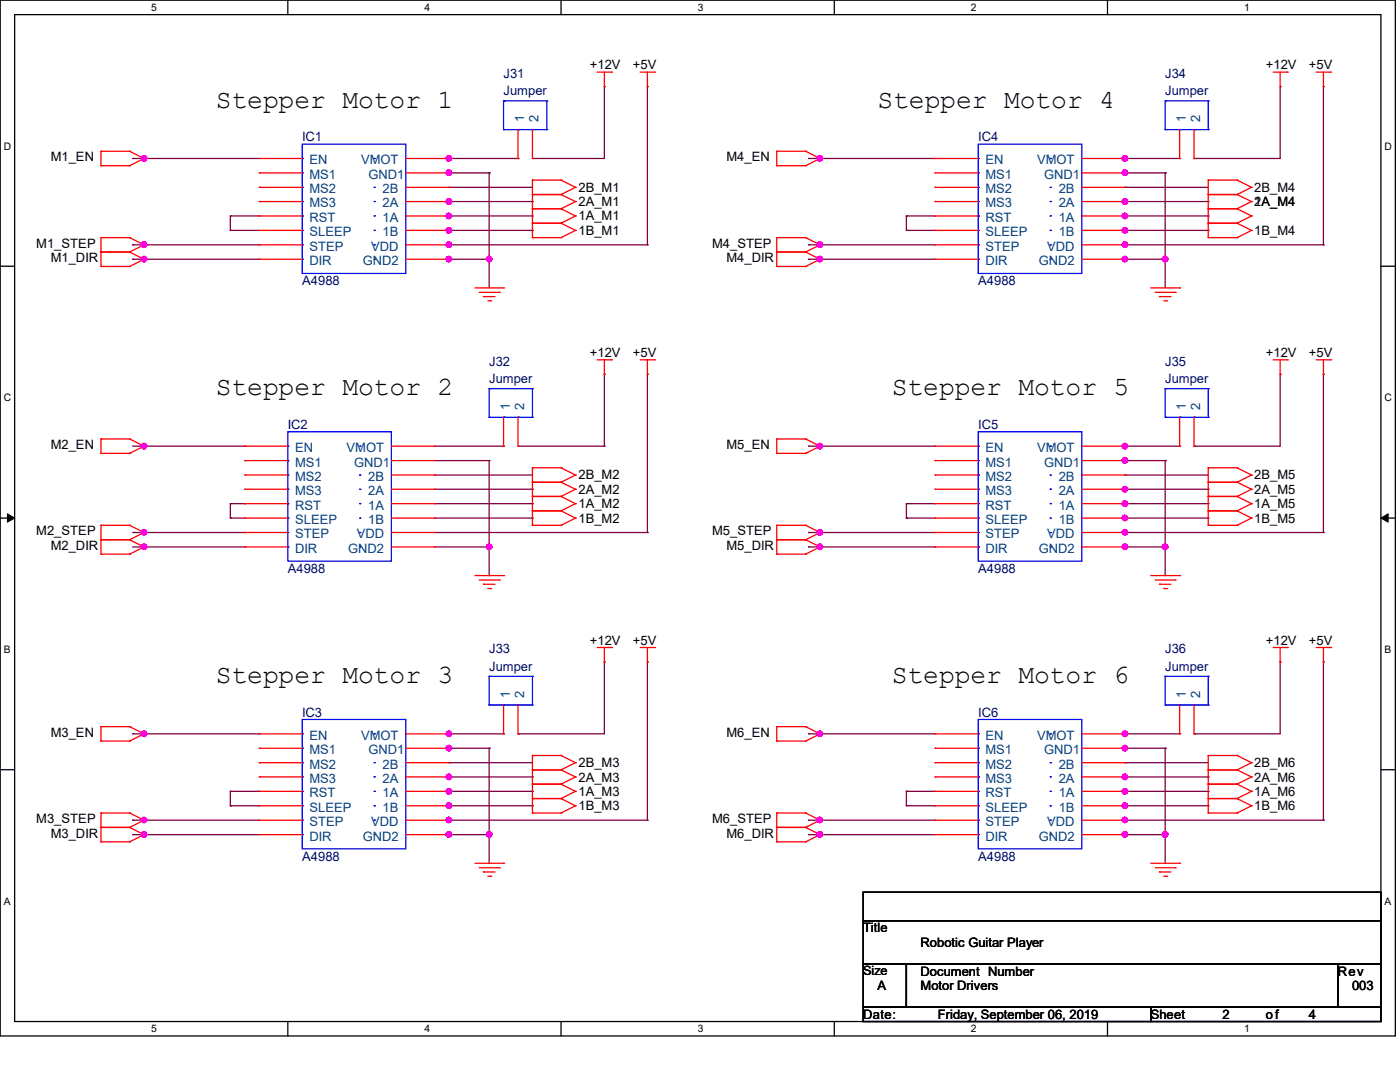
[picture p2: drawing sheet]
<svg xmlns="http://www.w3.org/2000/svg" width="279mm" height="216mm" viewBox="0 0 279 216" stroke-linecap="round" stroke-linejoin="round" font-family="sans-serif">
<path d="M0 0h278.5v206.7h-278.5zM2.9 2.9h272.7v200.9h-272.7z" fill="none" stroke="#000" stroke-width=".25"/>
<g fill="#fff">
<path d="M30.2 .3h1.1v2.3h-1.1z"/>
<path d="M30.2 204.1h1.1v2.3h-1.1z"/>
</g>
<path d="M57.4 0v2.9M57.4 203.8v2.9" fill="none" stroke="#000" stroke-width=".25"/>
<g fill="#fff">
<path d="M84.7 .3h1.1v2.3h-1.1z"/>
<path d="M84.7 204.1h1.1v2.3h-1.1z"/>
</g>
<path d="M112 0v2.9M112 203.8v2.9" fill="none" stroke="#000" stroke-width=".25"/>
<g fill="#fff">
<path d="M139.2 .3h1.1v2.3h-1.1z"/>
<path d="M139.2 204.1h1.1v2.3h-1.1z"/>
</g>
<path d="M166.5 0v2.9M166.5 203.8v2.9" fill="none" stroke="#000" stroke-width=".25"/>
<g fill="#fff">
<path d="M193.8 .3h1.1v2.3h-1.1z"/>
<path d="M193.8 204.1h1.1v2.3h-1.1z"/>
</g>
<path d="M221 0v2.9M221 203.8v2.9" fill="none" stroke="#000" stroke-width=".25"/>
<g fill="#fff">
<path d="M248.3 .3h1.1v2.3h-1.1z"/>
<path d="M248.3 204.1h1.1v2.3h-1.1z"/>
<path d="M.8 28h1.4v2.3h-1.4z"/>
<path d="M276.3 28h1.4v2.3h-1.4z"/>
<path d="M.8 78.2h1.4v2.3h-1.4z"/>
<path d="M276.3 78.2h1.4v2.3h-1.4z"/>
</g>
<path d="M0 53.1h2.9M275.6 53.1h2.9" fill="none" stroke="#000" stroke-width=".25"/>
<g fill="#fff">
<path d="M.8 128.5h1.3v2.2h-1.3z"/>
<path d="M276.3 128.5h1.3v2.2h-1.3z"/>
</g>
<path d="M0 103.4h2.9M275.6 103.4h2.9" fill="none" stroke="#000" stroke-width=".25"/>
<path d="M1.5 102.5l1.4 .9-1.4 .8zM275.6 103.4l1.4-.9v1.7z" fill="#000" stroke="#000" stroke-width=".2"/>
<g fill="#fff">
<path d="M.8 178.7h1.3v2.2h-1.3z"/>
<path d="M276.3 178.7h1.3v2.2h-1.3z"/>
</g>
<path d="M0 153.6h2.9M275.6 153.6h2.9M172.3 178h103.3v5.7h-103.3zM172.3 183.7h103.3v8.7h-103.3zM172.3 192.4h8.6v8.6h-8.6zM180.9 192.4h86.1v8.6h-86.1zM267 192.4h8.6v8.6h-8.6zM172.3 201h57.4v2.8h-57.4zM229.7 201h45.9v2.8h-45.9z" fill="none" stroke="#000" stroke-width=".25"/>
<g fill="none" stroke="#800040" stroke-width=".25">
<path d="M120.6 17.3h.1M120.6 17.3v14.3h-14.3M129.2 17.3h.1M129.2 17.3v31.6M255.5 17.3h.1M255.5 17.3v14.3h-17.2M264.1 17.3h.1M264.1 17.3v31.6M26.5 31.6h.1M26.5 31.6h25.2M28.7 31.6h.1M89 31.6h14.4"/>
<path d="M89 34.5h8.6M89.6 31.6h.1M89.6 34.5h.1M89.6 37.4h.1M89.6 37.4h16.7M97.6 34.5h.1M97.6 34.5v22.9M103.4 31.6h.1M106.3 31.6h.1M161.4 31.6h.1M161.4 31.6h25.2M163.7 31.6h.1"/>
<path d="M223.9 31.6h11.5M223.9 34.5h8.6M224.5 31.6h.1M224.5 34.5h.1M224.5 37.4h.1M224.5 37.4h16.6M232.5 34.5h.1M232.5 34.5v22.9M235.4 31.6h.1M238.3 31.6h.1M26.5 51.7h.1M26.5 48.9h.1"/>
<path d="M26.5 51.7h25.2M26.5 48.9h25.2M28.7 51.7h.1M28.7 48.9h.1M46 46h.1M46 43.1h.1M46 43.1h5.7M46 46h5.7M46 43.1v2.9M89 51.7h8.6M89 43.1h17.3M89 46h17.3"/>
<path d="M89 48.9h40.2M89 40.2h17.3M89.6 51.7h.1M89.6 43.1h.1M89.6 46h.1M89.6 48.9h.1M89.6 40.2h.1M97.6 51.7h.1M106.3 46h.1M106.3 40.2h.1M106.3 43.1h.1M129.2 48.9h.1"/>
<path d="M161.4 48.9h.1M161.4 51.7h.1M161.4 51.7h25.2M161.4 48.9h25.2M163.7 48.9h.1M163.7 51.7h.1M180.9 43.1h.1M180.9 46h.1M180.9 43.1h5.7M180.9 46h5.7M180.9 43.1v2.9M223.9 51.7h8.6"/>
<path d="M223.9 43.1h17.2M223.9 46h17.2M223.9 48.9h40.2M223.9 40.2h17.2M224.5 40.2h.1M224.5 43.1h.1M224.5 46h.1M224.5 48.9h.1M224.5 51.7h.1M232.5 51.7h.1M241.1 40.2h.1M241.1 46h.1"/>
<path d="M241.1 43.1h.1M264.1 48.9h.1M120.6 74.7h.1M120.6 74.7v14.3M129.2 74.7h.1M129.2 74.7v31.6M255.5 74.7h.1M255.5 74.7v14.3h-17.2M264.1 74.7h.1M264.1 74.7v31.6M26.5 89h22.4M28.7 89h.1"/>
<path d="M48.9 89h.1M86.7 94.8h.1M86.7 89h13.8M86.7 91.9h10.9M86.7 94.8h19.6M86.7 97.6h19.6M97.6 91.9h.1M97.6 91.9v23M100.5 89h.1M103.4 89h17.2M106.3 97.6h.1M120.6 89h.1"/>
<path d="M161.4 89h.1M161.4 89h25.2M163.7 89h.1M223.9 89h11.5M223.9 91.9h8.6M223.9 97.6h17.2M224.5 89h.1M224.5 91.9h.1M224.5 94.8h.1M224.5 97.6h.1M224.5 94.8h16.6M232.5 91.9h.1"/>
<path d="M232.5 91.9v23M235.4 89h.1M238.3 89h.1M241.1 97.6h.1M26.5 106.3h22.4M26.5 109.1h22.4M28.7 106.3h.1M28.7 109.1h.1M46 100.5h.1M46 103.4h.1M46 100.5v2.9M46 100.5h2.9"/>
<path d="M46 103.4h2.9M48.9 100.5h.1M48.9 106.3h.1M48.9 109.1h.1M86.7 100.5h19.6M86.7 103.4h19.6M86.7 106.3h42.5M86.7 109.1h10.9M97.6 109.1h.1M97.6 114.9h.1M106.3 100.5h.1M106.3 103.4h.1"/>
<path d="M129.2 106.3h.1M161.4 106.3h.1M161.4 109.1h.1M161.4 106.3h25.2M161.4 109.1h25.2M163.7 106.3h.1M163.7 109.1h.1M180.9 103.4h.1M180.9 100.5h.1M180.9 100.5h5.7M180.9 103.4h5.7M180.9 100.5v2.9"/>
<path d="M223.9 100.5h17.2M223.9 103.4h17.2M223.9 106.3h40.2M223.9 109.1h8.6M224.5 100.5h.1M224.5 103.4h.1M224.5 106.3h.1M224.5 109.1h.1M232.5 109.1h.1M241.1 100.5h.1M241.1 103.4h.1M264.1 106.3h.1"/>
<path d="M120.6 132.1h.1M120.6 132.1v14.3h-17.2M129.2 132.1h.1M129.2 132.1v31.6M255.5 132.1h.1M255.5 132.1v14.3h-17.2M264.1 132.1h.1M264.1 132.1v31.6M26.5 146.4h.1M26.5 146.4h25.2M28.7 146.4h.1M46 157.9h.1"/>
<path d="M46 157.9v2.9M46 157.9h5.7M89 146.4h11.5M89 149.3h8.6M89 155h17.3M89 157.9h17.3M89.6 146.4h.1M89.6 149.3h.1M89.6 152.2h.1M89.6 155h.1M89.6 157.9h.1M89.6 152.2h16.7"/>
<path d="M97.6 149.3h.1M97.6 149.3v23M100.5 146.4h.1M103.4 146.4h.1M106.3 157.9h.1M106.3 155h.1M161.4 146.4h.1M161.4 146.4h25.2M163.7 146.4h.1M180.9 157.9h.1M180.9 157.9h5.7M180.9 157.9v2.9"/>
<path d="M223.9 146.4h11.5M223.9 149.3h8.6M223.9 155h17.2M223.9 157.9h17.2M224.5 146.4h.1M224.5 149.3h.1M224.5 152.2h.1M224.5 155h.1M224.5 157.9h.1M224.5 152.2h16.6M232.5 149.3h.1M232.5 149.3v23"/>
<path d="M235.4 146.4h.1M238.3 146.4h.1M241.1 157.9h.1M241.1 155h.1M26.5 163.7h.1M26.5 166.5h.1M26.5 163.7h25.2M26.5 166.5h25.2M28.7 163.7h.1M28.7 166.5h.1M46 160.8h.1M46 160.8h5.7"/>
<path d="M89 160.8h17.3M89 163.7h40.2M89 166.5h8.6M89.6 160.8h.1M89.6 163.7h.1M89.6 166.5h.1M97.6 166.5h.1M106.3 160.8h.1M129.2 163.7h.1M161.4 163.7h.1M161.4 166.5h.1M161.4 163.7h25.2"/>
<path d="M161.4 166.5h25.2M163.7 163.7h.1M163.7 166.5h.1M180.9 160.8h.1M180.9 160.8h5.7M223.9 160.8h17.2M223.9 163.7h40.2M223.9 166.5h8.6M224.5 160.8h.1M224.5 163.7h.1M224.5 166.5h.1M232.5 166.5h.1"/>
<path d="M241.1 160.8h.1M264.1 163.7h.1"/>
</g>
<g fill="#f0f" stroke="#f0f" stroke-width=".25">
<circle cx="89.6" cy="34.5" r=".55"/>
<circle cx="97.6" cy="51.7" r=".55"/>
<circle cx="89.6" cy="43.1" r=".55"/>
<circle cx="89.6" cy="46" r=".55"/>
<circle cx="89.6" cy="40.2" r=".55"/>
<circle cx="28.7" cy="51.7" r=".55"/>
<circle cx="28.7" cy="48.8" r=".55"/>
<circle cx="28.7" cy="31.6" r=".55"/>
<circle cx="28.7" cy="146.4" r=".55"/>
<circle cx="89.6" cy="146.4" r=".55"/>
<circle cx="89.6" cy="149.3" r=".55"/>
<circle cx="97.6" cy="166.5" r=".55"/>
<circle cx="89.6" cy="155" r=".55"/>
<circle cx="89.6" cy="160.8" r=".55"/>
<circle cx="28.7" cy="163.6" r=".55"/>
<circle cx="28.7" cy="166.5" r=".55"/>
<circle cx="28.7" cy="89" r=".55"/>
<circle cx="97.6" cy="109.1" r=".55"/>
<circle cx="28.7" cy="106.2" r=".55"/>
<circle cx="28.7" cy="109.1" r=".55"/>
<circle cx="163.6" cy="31.6" r=".55"/>
<circle cx="163.6" cy="48.8" r=".55"/>
<circle cx="163.6" cy="51.7" r=".55"/>
<circle cx="232.5" cy="51.7" r=".56"/>
<circle cx="163.6" cy="89" r=".55"/>
<circle cx="224.5" cy="91.9" r=".55"/>
<circle cx="232.5" cy="109.1" r=".56"/>
<circle cx="224.5" cy="97.6" r=".55"/>
<circle cx="163.6" cy="106.2" r=".55"/>
<circle cx="163.6" cy="109.1" r=".55"/>
<circle cx="224.5" cy="109.1" r=".55"/>
<circle cx="163.6" cy="146.4" r=".55"/>
<circle cx="224.5" cy="146.4" r=".55"/>
<circle cx="224.5" cy="149.3" r=".55"/>
<circle cx="232.5" cy="166.5" r=".56"/>
<circle cx="224.5" cy="155" r=".55"/>
<circle cx="224.5" cy="160.8" r=".55"/>
<circle cx="163.6" cy="163.6" r=".55"/>
<circle cx="163.6" cy="166.5" r=".55"/>
<circle cx="224.5" cy="166.5" r=".55"/>
<circle cx="89.6" cy="51.7" r=".55"/>
<circle cx="89.6" cy="48.8" r=".55"/>
<circle cx="89.6" cy="31.6" r=".55"/>
<circle cx="89.6" cy="166.5" r=".55"/>
<circle cx="89.6" cy="163.6" r=".55"/>
<circle cx="89.6" cy="157.9" r=".55"/>
<circle cx="224.5" cy="40.2" r=".55"/>
<circle cx="224.5" cy="51.7" r=".55"/>
<circle cx="224.5" cy="48.8" r=".55"/>
<circle cx="224.5" cy="46" r=".55"/>
<circle cx="224.5" cy="43.1" r=".55"/>
<circle cx="224.5" cy="34.5" r=".55"/>
<circle cx="224.5" cy="31.6" r=".55"/>
<circle cx="224.5" cy="100.5" r=".55"/>
<circle cx="224.5" cy="89" r=".55"/>
<circle cx="224.5" cy="106.2" r=".55"/>
<circle cx="224.5" cy="103.4" r=".55"/>
<circle cx="224.5" cy="163.6" r=".55"/>
<circle cx="224.5" cy="157.9" r=".55"/>
</g>
<g fill="none" stroke="#f00" stroke-width=".25">
<path d="M119.2 14.4h2.8M120.6 17.3h.1M120.6 14.4v2.9M122 14.4h.1M127.8 14.4h2.8M129.2 17.3h.1M129.2 14.4v2.9M130.6 14.4h.1M254.1 14.4h2.8M255.5 17.3h.1M255.5 14.4v2.9M256.9 14.4h.1"/>
<path d="M262.7 14.4h2.9M264.1 17.3h.1M264.1 14.4v2.9M265.6 14.4h.1M20.2 33.1h.1M20.2 30.2h.1M20.2 30.2v2.9M20.2 33.1h5.7M20.2 30.2h5.7M25.9 33.1h.1M25.9 30.2h.1M25.9 30.2l2.8 1.4"/>
<path d="M28.7 31.6h.1M28.7 31.6l-2.8 1.5M51.7 31.6h.1M51.7 34.5h.1M51.7 37.4h.1M51.7 31.6h8.6M51.7 34.5h8.6M51.7 37.4h8.6M81 31.6h8.6M81 34.5h8.6M81 37.4h8.6M89.6 37.4h.1"/>
<path d="M89.6 34.5h.1M89.6 31.6h.1M103.4 31.6h.1M103.4 25.9v5.7M106.3 38.8h.1M106.3 35.9h.1M106.3 31.6h.1M106.3 25.9v5.7M106.3 35.9v11.5M106.3 38.8h5.7M106.3 35.9h5.7M112 38.8h.1"/>
<path d="M112 35.9h.1M112 38.8l2.9 1.4M112 35.9l2.9 1.5M114.9 37.4h.1M114.9 37.4l-2.9 1.4M155 33.1h.1M155 30.2h.1M155 33.1h5.8M155 30.2h5.8M155 30.2v2.9M160.8 33.1h.1M160.8 30.2h.1"/>
<path d="M160.8 30.2l2.9 1.4M163.7 31.6h.1M163.7 31.6l-2.9 1.5M186.6 31.6h.1M186.6 34.5h.1M186.6 37.4h.1M186.6 31.6h8.6M186.6 34.5h8.6M186.6 37.4h8.6M215.9 31.6h8.6M215.9 34.5h8.6M215.9 37.4h8.6"/>
<path d="M224.5 37.4h.1M224.5 34.5h.1M224.5 31.6h.1M235.4 31.6h.1M235.4 25.9v5.7M238.3 31.6h.1M238.3 25.9v5.7M241.1 38.8h.1M241.1 35.9h.1M241.1 38.8h5.8M241.1 35.9h5.8M241.1 35.9v11.5"/>
<path d="M246.9 35.9h.1M246.9 38.8h.1M246.9 35.9l2.9 1.5M246.9 38.8l2.9 1.4M249.8 37.4h.1M249.8 37.4l-2.9 1.4M20.2 53.2h.1M20.2 50.3h.1M20.2 47.4h.1M20.2 47.4h5.7M20.2 53.2h5.7M20.2 47.4v5.8"/>
<path d="M20.2 50.3h5.7M25.9 53.2h.1M25.9 50.3h.1M25.9 47.4h.1M25.9 50.3l2.8 1.4M25.9 47.4l2.8 1.5M28.7 51.7h.1M28.7 48.9h.1M28.7 51.7l-2.8 1.5M28.7 48.9l-2.8 1.4M51.7 40.2h.1M51.7 48.9h.1"/>
<path d="M51.7 51.7h.1M51.7 43.1h.1M51.7 46h.1M51.7 40.2h8.6M51.7 48.9h8.6M51.7 51.7h8.6M51.7 46h8.6M51.7 43.1h8.6M81 40.2h8.6M81 48.9h8.6M81 51.7h8.6M81 46h8.6"/>
<path d="M81 43.1h8.6M89.6 51.7h.1M89.6 48.9h.1M89.6 46h.1M89.6 43.1h.1M89.6 40.2h.1M94.8 57.4h5.7M95.6 58.3h4.1M96.5 59.2h.1M96.5 59.2h2.3M99.7 58.3h.1M100.5 57.4h.1"/>
<path d="M106.3 44.5h.1M106.3 41.7h.1M106.3 47.4h.1M106.3 41.7h5.7M106.3 44.5h5.7M106.3 47.4h5.7M112 41.7h.1M112 44.5h.1M112 47.4h.1M112 41.7l2.9 1.4M112 44.5l2.9 1.5M114.9 43.1h.1"/>
<path d="M114.9 46h.1M114.9 40.2h.1M114.9 43.1l-2.9 1.4M114.9 46l-2.9 1.4M114.9 40.2l-2.9 1.5M155 50.3h.1M155 47.4h.1M155 53.2h.1M155 47.4h5.8M155 53.2h5.8M155 50.3h5.8M155 47.4v5.8"/>
<path d="M160.8 50.3h.1M160.8 47.4h.1M160.8 53.2h.1M160.8 47.4l2.9 1.5M160.8 50.3l2.9 1.4M163.7 48.9h.1M163.7 51.7h.1M163.7 48.9l-2.9 1.4M163.7 51.7l-2.9 1.5M186.6 40.2h.1M186.6 48.9h.1M186.6 51.7h.1"/>
<path d="M186.6 43.1h.1M186.6 46h.1M186.6 40.2h8.6M186.6 48.9h8.6M186.6 51.7h8.6M186.6 46h8.6M186.6 43.1h8.6M215.9 40.2h8.6M215.9 48.9h8.6M215.9 51.7h8.6M215.9 46h8.6M215.9 43.1h8.6"/>
<path d="M224.5 51.7h.1M224.5 48.9h.1M224.5 46h.1M224.5 43.1h.1M224.5 40.2h.1M229.7 57.4h5.7M230.5 58.3h4M231.4 59.2h.1M231.4 59.2h2.3M234.5 58.3h.1M235.4 57.4h.1M241.1 41.7h.1"/>
<path d="M241.1 44.5h.1M241.1 47.4h.1M241.1 41.7h5.8M241.1 44.5h5.8M241.1 47.4h5.8M246.9 41.7h.1M246.9 44.5h.1M246.9 47.4h.1M246.9 41.7l2.9 1.4M246.9 44.5l2.9 1.5M249.8 40.2h.1M249.8 43.1h.1"/>
<path d="M249.8 46h.1M249.8 40.2l-2.9 1.5M249.8 43.1l-2.9 1.4M249.8 46l-2.9 1.4M97.4 60h.5M97.9 60h.1M119.2 71.8h2.8M120.6 74.7h.1M120.6 71.8v2.9M122 71.8h.1M127.8 71.8h2.8M129.2 74.7h.1"/>
<path d="M129.2 71.8v2.9M130.6 71.8h.1M232.2 60h.6M232.8 60h.1M254.1 71.8h2.8M255.5 74.7h.1M255.5 71.8v2.9M256.9 71.8h.1M262.7 71.8h2.9M264.1 74.7h.1M264.1 71.8v2.9M265.6 71.8h.1"/>
<path d="M20.2 90.5h.1M20.2 87.6h.1M20.2 87.6v2.9M20.2 90.5h5.7M20.2 87.6h5.7M25.9 90.5h.1M25.9 87.6h.1M25.9 87.6l2.8 1.4M28.7 89h.1M28.7 89l-2.8 1.5M48.9 89h.1M48.9 91.9h.1"/>
<path d="M48.9 94.8h.1M48.9 97.6h.1M48.9 89h8.5M48.9 91.9h8.5M48.9 94.8h8.5M48.9 97.6h8.5M78.1 89h8.6M78.1 91.9h8.6M78.1 94.8h8.6M78.1 97.6h8.6M86.7 97.6h.1M86.7 94.8h.1"/>
<path d="M86.7 91.9h.1M86.7 89h.1M100.5 89h.1M100.5 83.3v5.7M103.4 89h.1M103.4 83.3v5.7M106.3 96.2h.1M106.3 93.3h.1M106.3 99.1h.1M106.3 93.3v11.5M106.3 93.3h5.7M106.3 96.2h5.7"/>
<path d="M106.3 99.1h5.7M112 93.3h.1M112 96.2h.1M112 99.1h.1M112 93.3l2.9 1.5M112 96.2l2.9 1.4M112 99.1l2.9 1.4M114.9 94.8h.1M114.9 97.6h.1M114.9 94.8l-2.9 1.4M114.9 97.6l-2.9 1.5M155 90.5h.1"/>
<path d="M155 87.6h.1M155 90.5h5.8M155 87.6h5.8M155 87.6v2.9M160.8 90.5h.1M160.8 87.6h.1M160.8 87.6l2.9 1.4M163.7 89h.1M163.7 89l-2.9 1.5M186.6 89h.1M186.6 91.9h.1M186.6 94.8h.1"/>
<path d="M186.6 97.6h.1M186.6 89h8.6M186.6 91.9h8.6M186.6 94.8h8.6M186.6 97.6h8.6M215.9 89h8.6M215.9 91.9h8.6M215.9 94.8h8.6M215.9 97.6h8.6M224.5 97.6h.1M224.5 94.8h.1M224.5 91.9h.1"/>
<path d="M224.5 89h.1M235.4 89h.1M235.4 83.3v5.7M238.3 89h.1M238.3 83.3v5.7M241.1 96.2h.1M241.1 93.3h.1M241.1 99.1h.1M241.1 93.3h5.8M241.1 96.2h5.8M241.1 99.1h5.8M241.1 93.3v11.5"/>
<path d="M246.9 93.3h.1M246.9 96.2h.1M246.9 99.1h.1M246.9 93.3l2.9 1.5M246.9 96.2l2.9 1.4M246.9 99.1l2.9 1.4M249.8 94.8h.1M249.8 97.6h.1M249.8 94.8l-2.9 1.4M249.8 97.6l-2.9 1.5M20.2 107.7h.1M20.2 104.8h.1"/>
<path d="M20.2 110.6h.1M20.2 104.8v5.8M20.2 104.8h5.7M20.2 107.7h5.7M20.2 110.6h5.7M25.9 107.7h.1M25.9 104.8h.1M25.9 110.6h.1M25.9 107.7l2.8 1.4M25.9 104.8l2.8 1.5M28.7 106.3h.1M28.7 109.1h.1"/>
<path d="M28.7 106.3l-2.8 1.4M28.7 109.1l-2.8 1.5M48.9 106.3h.1M48.9 109.1h.1M48.9 100.5h.1M48.9 103.4h.1M48.9 106.3h8.5M48.9 109.1h8.5M48.9 103.4h8.5M48.9 100.5h8.5M78.1 106.3h8.6M78.1 109.1h8.6"/>
<path d="M78.1 103.4h8.6M78.1 100.5h8.6M86.7 109.1h.1M86.7 106.3h.1M86.7 103.4h.1M86.7 100.5h.1M94.8 114.9h5.7M95.6 115.7h4.1M96.5 116.6h.1M96.5 116.6h2.3M97.4 117.4h.5M97.9 117.4h.1"/>
<path d="M99.7 115.7h.1M100.5 114.9h.1M106.3 101.9h.1M106.3 104.8h.1M106.3 101.9h5.7M106.3 104.8h5.7M112 101.9h.1M112 104.8h.1M112 101.9l2.9 1.5M114.9 100.5h.1M114.9 103.4h.1M114.9 100.5l-2.9 1.4"/>
<path d="M114.9 103.4l-2.9 1.4M155 107.7h.1M155 104.8h.1M155 110.6h.1M155 104.8h5.8M155 107.7h5.8M155 110.6h5.8M155 104.8v5.8M160.8 107.7h.1M160.8 104.8h.1M160.8 110.6h.1M160.8 104.8l2.9 1.5"/>
<path d="M160.8 107.7l2.9 1.4M163.7 106.3h.1M163.7 109.1h.1M163.7 106.3l-2.9 1.4M163.7 109.1l-2.9 1.5M186.6 106.3h.1M186.6 109.1h.1M186.6 100.5h.1M186.6 103.4h.1M186.6 106.3h8.6M186.6 109.1h8.6M186.6 103.4h8.6"/>
<path d="M186.6 100.5h8.6M215.9 106.3h8.6M215.9 109.1h8.6M215.9 103.4h8.6M215.9 100.5h8.6M224.5 109.1h.1M224.5 106.3h.1M224.5 103.4h.1M224.5 100.5h.1M229.7 114.9h5.7M230.5 115.7h4M231.4 116.6h.1"/>
<path d="M231.4 116.6h2.3M232.2 117.4h.6M232.8 117.4h.1M234.5 115.7h.1M235.4 114.9h.1M241.1 101.9h.1M241.1 104.8h.1M241.1 101.9h5.8M241.1 104.8h5.8M246.9 101.9h.1M246.9 104.8h.1M246.9 101.9l2.9 1.5"/>
<path d="M249.8 100.5h.1M249.8 103.4h.1M249.8 100.5l-2.9 1.4M249.8 103.4l-2.9 1.4M119.2 129.2h2.8M120.6 132.1h.1M120.6 129.2v2.9M122 129.2h.1M127.8 129.2h2.8M129.2 132.1h.1M129.2 129.2v2.9M130.6 129.2h.1"/>
<path d="M254.1 129.2h2.8M255.5 132.1h.1M255.5 129.2v2.9M256.9 129.2h.1M262.7 129.2h2.9M264.1 132.1h.1M264.1 129.2v2.9M265.6 129.2h.1M20.2 147.9h.1M20.2 145h.1M20.2 145v2.9M20.2 147.9h5.7"/>
<path d="M20.2 145h5.7M25.9 147.9h.1M25.9 145h.1M25.9 145l2.8 1.4M28.7 146.4h.1M28.7 146.4l-2.8 1.5M51.7 146.4h.1M51.7 149.3h.1M51.7 152.2h.1M51.7 155h.1M51.7 157.9h.1M51.7 146.4h8.6"/>
<path d="M51.7 149.3h8.6M51.7 152.2h8.6M51.7 155h8.6M51.7 157.9h8.6M81 146.4h8.6M81 149.3h8.6M81 152.2h8.6M81 155h8.6M81 157.9h8.6M89.6 157.9h.1M89.6 155h.1M89.6 152.2h.1"/>
<path d="M89.6 149.3h.1M89.6 146.4h.1M100.5 146.4h.1M100.5 140.7v5.7M103.4 146.4h.1M103.4 140.7v5.7M106.3 153.6h.1M106.3 150.7h.1M106.3 156.5h.1M106.3 159.3h.1M106.3 150.7v11.5M106.3 150.7h5.7"/>
<path d="M106.3 153.6h5.7M106.3 156.5h5.7M106.3 159.3h5.7M112 150.7h.1M112 153.6h.1M112 156.5h.1M112 159.3h.1M112 150.7l2.9 1.5M112 153.6l2.9 1.4M112 156.5l2.9 1.4M112 159.3l2.9 1.5M114.9 152.2h.1"/>
<path d="M114.9 155h.1M114.9 157.9h.1M114.9 152.2l-2.9 1.4M114.9 155l-2.9 1.5M114.9 157.9l-2.9 1.4M155 147.9h.1M155 145h.1M155 147.9h5.8M155 145h5.8M155 145v2.9M160.8 147.9h.1M160.8 145h.1"/>
<path d="M160.8 145l2.9 1.4M163.7 146.4h.1M163.7 146.4l-2.9 1.5M186.6 146.4h.1M186.6 149.3h.1M186.6 152.2h.1M186.6 155h.1M186.6 157.9h.1M186.6 146.4h8.6M186.6 149.3h8.6M186.6 152.2h8.6M186.6 155h8.6"/>
<path d="M186.6 157.9h8.6M215.9 146.4h8.6M215.9 149.3h8.6M215.9 152.2h8.6M215.9 155h8.6M215.9 157.9h8.6M224.5 157.9h.1M224.5 155h.1M224.5 152.2h.1M224.5 149.3h.1M224.5 146.4h.1M235.4 146.4h.1"/>
<path d="M235.4 140.7v5.7M238.3 146.4h.1M238.3 140.7v5.7M241.1 153.6h.1M241.1 150.7h.1M241.1 156.5h.1M241.1 159.3h.1M241.1 150.7h5.8M241.1 153.6h5.8M241.1 156.5h5.8M241.1 159.3h5.8M241.1 150.7v11.5"/>
<path d="M246.9 150.7h.1M246.9 153.6h.1M246.9 156.5h.1M246.9 159.3h.1M246.9 150.7l2.9 1.5M246.9 153.6l2.9 1.4M246.9 156.5l2.9 1.4M246.9 159.3l2.9 1.5M249.8 152.2h.1M249.8 155h.1M249.8 157.9h.1M249.8 152.2l-2.9 1.4"/>
<path d="M249.8 155l-2.9 1.5M249.8 157.9l-2.9 1.4M20.2 165.1h.1M20.2 162.2h.1M20.2 168h.1M20.2 162.2v5.8M20.2 162.2h5.7M20.2 165.1h5.7M20.2 168h5.7M25.9 165.1h.1M25.9 162.2h.1M25.9 168h.1"/>
<path d="M25.9 162.2l2.8 1.5M25.9 165.1l2.8 1.4M28.7 163.7h.1M28.7 166.5h.1M28.7 163.7l-2.8 1.4M28.7 166.5l-2.8 1.5M51.7 163.7h.1M51.7 166.5h.1M51.7 160.8h.1M51.7 163.7h8.6M51.7 166.5h8.6M51.7 160.8h8.6"/>
<path d="M81 163.7h8.6M81 166.5h8.6M81 160.8h8.6M89.6 166.5h.1M89.6 163.7h.1M89.6 160.8h.1M94.8 172.3h5.7M95.6 173.1h4.1M96.5 174h.1M96.5 174h2.3M97.4 174.8h.5M97.9 174.8h.1"/>
<path d="M99.7 173.1h.1M100.5 172.3h.1M106.3 162.2h.1M106.3 162.2h5.7M112 162.2h.1M114.9 160.8h.1M114.9 160.8l-2.9 1.4M155 165.1h.1M155 162.2h.1M155 168h.1M155 162.2h5.8M155 165.1h5.8"/>
<path d="M155 168h5.8M155 162.2v5.8M160.8 165.1h.1M160.8 162.2h.1M160.8 168h.1M160.8 162.2l2.9 1.5M160.8 165.1l2.9 1.4M163.7 163.7h.1M163.7 166.5h.1M163.7 163.7l-2.9 1.4M163.7 166.5l-2.9 1.5M186.6 163.7h.1"/>
<path d="M186.6 166.5h.1M186.6 160.8h.1M186.6 163.7h8.6M186.6 166.5h8.6M186.6 160.8h8.6M215.9 163.7h8.6M215.9 166.5h8.6M215.9 160.8h8.6M224.5 166.5h.1M224.5 163.7h.1M224.5 160.8h.1M229.7 172.3h5.7"/>
<path d="M230.5 173.1h4M231.4 174h.1M231.4 174h2.3M232.2 174.8h.6M232.8 174.8h.1M234.5 173.1h.1M235.4 172.3h.1M241.1 162.2h.1M241.1 162.2h5.8M246.9 162.2h.1M249.8 160.8h.1M249.8 160.8l-2.9 1.4"/>
</g>
<g fill="none" stroke="#00f" stroke-width=".25">
<path d="M60.3 28.7h20.7v25.9h-20.7zM60.3 31.6h.1M60.3 34.5h.1M60.3 37.4h.1M74.7 31.6h.1M74.7 37.4h.1M100.5 20.2h.1M100.5 25.9h.1M100.5 20.2v5.7M100.5 20.2h8.6M100.5 25.9h8.6M103.4 25.9h.1"/>
<path d="M106.3 25.9h.1M109.1 20.2h.1M109.1 25.9h.1M109.1 20.2v5.7M195.2 28.7h20.7v25.9h-20.7zM195.2 31.6h.1M195.2 34.5h.1M195.2 37.4h.1M209.6 31.6h.1M209.6 37.4h.1M232.5 20.2h.1M232.5 25.9h.1"/>
<path d="M232.5 20.2h8.6M232.5 25.9h8.6M232.5 20.2v5.7M235.4 25.9h.1M238.3 25.9h.1M241.1 20.2h.1M241.1 25.9h.1M241.1 20.2v5.7M60.3 40.2h.1M60.3 43.1h.1M60.3 46h.1M60.3 48.9h.1"/>
<path d="M60.3 51.7h.1M74.7 40.2h.1M74.7 43.1h.1M74.7 46h.1M74.7 48.9h.1M74.7 51.7h.1M195.2 40.2h.1M195.2 43.1h.1M195.2 46h.1M195.2 48.9h.1M195.2 51.7h.1M209.6 40.2h.1"/>
<path d="M209.6 43.1h.1M209.6 46h.1M209.6 48.9h.1M209.6 51.7h.1M97.6 77.6h.1M97.6 77.6v5.7M97.6 77.6h8.7M106.3 77.6h.1M106.3 77.6v5.7M232.5 77.6h.1M232.5 77.6h8.6M232.5 77.6v5.7"/>
<path d="M241.1 77.6h.1M241.1 77.6v5.7M57.4 86.1h20.7v25.9h-20.7zM57.4 89h.1M57.4 91.9h.1M57.4 94.8h.1M57.4 97.6h.1M71.8 89h.1M71.8 94.8h.1M71.8 97.6h.1M97.6 83.3h.1M97.6 83.3h8.7"/>
<path d="M100.5 83.3h.1M103.4 83.3h.1M106.3 83.3h.1M195.2 86.1h20.7v25.9h-20.7zM195.2 89h.1M195.2 91.9h.1M195.2 94.8h.1M195.2 97.6h.1M209.6 89h.1M209.6 94.8h.1M209.6 97.6h.1M232.5 83.3h.1"/>
<path d="M232.5 83.3h8.6M235.4 83.3h.1M238.3 83.3h.1M241.1 83.3h.1M57.4 100.5h.1M57.4 103.4h.1M57.4 106.3h.1M57.4 109.1h.1M71.8 100.5h.1M71.8 103.4h.1M71.8 106.3h.1M71.8 109.1h.1"/>
<path d="M195.2 100.5h.1M195.2 103.4h.1M195.2 106.3h.1M195.2 109.1h.1M209.6 100.5h.1M209.6 103.4h.1M209.6 106.3h.1M209.6 109.1h.1M97.6 135h.1M97.6 135v5.7M97.6 135h8.7M106.3 135h.1"/>
<path d="M106.3 135v5.7M232.5 135h.1M232.5 135h8.6M232.5 135v5.7M241.1 135h.1M241.1 135v5.7M60.3 143.6h20.7v25.8h-20.7zM60.3 146.4h.1M60.3 149.3h.1M60.3 152.2h.1M60.3 155h.1M60.3 157.9h.1"/>
<path d="M74.7 146.4h.1M74.7 152.2h.1M74.7 155h.1M74.7 157.9h.1M97.6 140.7h.1M97.6 140.7h8.7M100.5 140.7h.1M103.4 140.7h.1M106.3 140.7h.1M195.2 143.6h20.7v25.8h-20.7zM195.2 146.4h.1M195.2 149.3h.1"/>
<path d="M195.2 152.2h.1M195.2 155h.1M195.2 157.9h.1M209.6 146.4h.1M209.6 152.2h.1M209.6 155h.1M209.6 157.9h.1M232.5 140.7h.1M232.5 140.7h8.6M235.4 140.7h.1M238.3 140.7h.1M241.1 140.7h.1"/>
<path d="M60.3 160.8h.1M60.3 163.7h.1M60.3 166.5h.1M74.7 160.8h.1M74.7 163.7h.1M74.7 166.5h.1M195.2 160.8h.1M195.2 163.7h.1M195.2 166.5h.1M209.6 160.8h.1M209.6 163.7h.1M209.6 166.5h.1"/>
</g>
<g font-size="5.3">
<text x="43.1" y="21.5">Stepper Motor 1</text>
<text x="175.1" y="21.5">Stepper Motor 4</text>
<text x="43.1" y="78.9">Stepper Motor 2</text>
<text x="178" y="78.9">Stepper Motor 5</text>
<text x="43.1" y="136.3">Stepper Motor 3</text>
<text x="178" y="136.3">Stepper Motor 6</text>
</g>
<g font-size="2.6" fill="#000080">
<text x="100.5" y="15.6">J31</text>
<text x="232.5" y="15.6">J34</text>
<text x="100.5" y="19">Jumper</text>
<text x="232.5" y="19">Jumper</text>
<text x="60.3" y="28.2">IC1</text>
<text x="195.2" y="28.2">IC4</text>
<text x="60.3" y="56.9">A4988</text>
<text x="195.2" y="56.9">A4988</text>
<text x="97.6" y="73">J32</text>
<text x="97.6" y="76.4">Jumper</text>
<text x="232.5" y="73">J35</text>
<text x="232.5" y="76.4">Jumper</text>
<text x="57.4" y="85.6">IC2</text>
<text x="195.2" y="85.6">IC5</text>
<text x="57.4" y="114.3">A4988</text>
<text x="195.2" y="114.3">A4988</text>
<text x="97.6" y="130.4">J33</text>
<text x="232.5" y="130.4">J36</text>
<text x="97.6" y="133.8">Jumper</text>
<text x="232.5" y="133.8">Jumper</text>
<text x="60.3" y="143">IC3</text>
<text x="195.2" y="143">IC6</text>
<text x="60.3" y="171.7">A4988</text>
<text x="195.2" y="171.7">A4988</text>
</g>
<g font-size="2.6">
<text x="117.7" y="13.8">+12V</text>
<text x="126.3" y="13.8">+5V</text>
<text x="252.6" y="13.8">+12V</text>
<text x="261.2" y="13.8">+5V</text>
<text x="10.1" y="32.2">M1_EN</text>
<text x="145" y="32.2">M4_EN</text>
<text x="115.4" y="41.1">2A_M1</text>
<text x="115.4" y="38.3">2B_M1</text>
<text x="250.3" y="38.3">2B_M4</text>
<text x="250.3" y="41.1">2A_M4</text>
<text x="250.3" y="41.1">1</text>
<text x="115.4" y="44">1A_M1</text>
<text x="115.4" y="46.9">1B_M1</text>
<text x="250.3" y="46.9">1B_M4</text>
<text x="7.2" y="49.4">M1_STEP</text>
<text x="10.1" y="52.3">M1_DIR</text>
<text x="142.1" y="49.4">M4_STEP</text>
<text x="145" y="52.3">M4_DIR</text>
<text x="117.7" y="71.2">+12V</text>
<text x="126.3" y="71.2">+5V</text>
<text x="252.6" y="71.2">+12V</text>
<text x="261.2" y="71.2">+5V</text>
<text x="10.1" y="89.6">M2_EN</text>
<text x="145" y="89.6">M5_EN</text>
<text x="115.4" y="95.7">2B_M2</text>
<text x="250.3" y="95.7">2B_M5</text>
<text x="115.4" y="98.6">2A_M2</text>
<text x="115.4" y="101.4">1A_M2</text>
<text x="250.3" y="98.6">2A_M5</text>
<text x="250.3" y="101.4">1A_M5</text>
<text x="7.2" y="106.8">M2_STEP</text>
<text x="115.4" y="104.3">1B_M2</text>
<text x="142.1" y="106.8">M5_STEP</text>
<text x="250.3" y="104.3">1B_M5</text>
<text x="10.1" y="109.7">M2_DIR</text>
<text x="145" y="109.7">M5_DIR</text>
<text x="117.7" y="128.7">+12V</text>
<text x="126.3" y="128.7">+5V</text>
<text x="252.6" y="128.7">+12V</text>
<text x="261.2" y="128.7">+5V</text>
<text x="10.1" y="147">M3_EN</text>
<text x="145" y="147">M6_EN</text>
<text x="115.4" y="153.1">2B_M3</text>
<text x="115.4" y="156">2A_M3</text>
<text x="250.3" y="153.1">2B_M6</text>
<text x="250.3" y="156">2A_M6</text>
<text x="115.4" y="158.8">1A_M3</text>
<text x="115.4" y="161.7">1B_M3</text>
<text x="250.3" y="158.8">1A_M6</text>
<text x="250.3" y="161.7">1B_M6</text>
<text x="7.2" y="164.3">M3_STEP</text>
<text x="10.1" y="167.1">M3_DIR</text>
<text x="142.1" y="164.3">M6_STEP</text>
<text x="145" y="167.1">M6_DIR</text>
<text x="172.3" y="186.1">Title</text>
<text x="183.7" y="188.9">Robotic Guitar Player</text>
<text x="175.1" y="197.6">A</text>
<text x="183.7" y="197.6">Motor Drivers</text>
<text x="183.7" y="194.7">Document Number</text>
<text x="267" y="194.7">Rev</text>
<text x="269.8" y="197.6">003</text>
<text x="172.3" y="203.3">Date:</text>
<text x="187.2" y="203.3">Friday, September 06, 2019</text>
<text x="229.7" y="203.3">Sheet</text>
<text x="244" y="203.3">2</text>
<text x="252.6" y="203.3">of</text>
<text x="261.2" y="203.3">4</text>
</g>
<g font-size="2.6" fill="#004080">
<text x="104.6" y="24.4" transform="rotate(-90 104.6 24.4)">1</text>
<text x="107.5" y="24.4" transform="rotate(-90 107.5 24.4)">2</text>
<text x="236.6" y="24.4" transform="rotate(-90 236.6 24.4)">1</text>
<text x="239.5" y="24.4" transform="rotate(-90 239.5 24.4)">2</text>
<text x="61.8" y="32.8">EN</text>
<text x="61.8" y="35.7">MS1</text>
<text x="72.1" y="32.8">VMOT</text>
<text x="73.5" y="35.7">GND1</text>
<text x="196.7" y="32.8">EN</text>
<text x="196.7" y="35.7">MS1</text>
<text x="207" y="32.8">VMOT</text>
<text x="208.4" y="35.7">GND1</text>
<text x="61.8" y="38.6">MS2</text>
<text x="61.8" y="41.4">MS3</text>
<text x="76.4" y="41.4">2A</text>
<text x="76.4" y="38.6">2B</text>
<text x="196.7" y="38.6">MS2</text>
<text x="196.7" y="41.4">MS3</text>
<text x="211.3" y="41.4">2A</text>
<text x="211.3" y="38.6">2B</text>
<text x="61.8" y="44.3">RST</text>
<text x="61.8" y="47.2">SLEEP</text>
<text x="76.4" y="47.2">1B</text>
<text x="76.4" y="44.3">1A</text>
<text x="196.7" y="44.3">RST</text>
<text x="196.7" y="47.2">SLEEP</text>
<text x="211.3" y="47.2">1B</text>
<text x="211.3" y="44.3">1A</text>
<text x="61.8" y="50">STEP</text>
<text x="61.8" y="52.9">DIR</text>
<text x="72.4" y="52.9">GND2</text>
<text x="74.1" y="50">VDD</text>
<text x="196.7" y="50">STEP</text>
<text x="196.7" y="52.9">DIR</text>
<text x="207.3" y="52.9">GND2</text>
<text x="209" y="50">VDD</text>
<text x="101.7" y="81.8" transform="rotate(-90 101.7 81.8)">1</text>
<text x="104.6" y="81.8" transform="rotate(-90 104.6 81.8)">2</text>
<text x="236.6" y="81.8" transform="rotate(-90 236.6 81.8)">1</text>
<text x="239.5" y="81.8" transform="rotate(-90 239.5 81.8)">2</text>
<text x="58.9" y="90.2">EN</text>
<text x="58.9" y="93.1">MS1</text>
<text x="58.9" y="96">MS2</text>
<text x="69.2" y="90.2">VMOT</text>
<text x="70.7" y="93.1">GND1</text>
<text x="73.5" y="96">2B</text>
<text x="196.7" y="90.2">EN</text>
<text x="196.7" y="93.1">MS1</text>
<text x="196.7" y="96">MS2</text>
<text x="207" y="90.2">VMOT</text>
<text x="208.4" y="93.1">GND1</text>
<text x="211.3" y="96">2B</text>
<text x="58.9" y="98.8">MS3</text>
<text x="58.9" y="101.7">RST</text>
<text x="73.5" y="101.7">1A</text>
<text x="73.5" y="98.8">2A</text>
<text x="196.7" y="98.8">MS3</text>
<text x="196.7" y="101.7">RST</text>
<text x="211.3" y="101.7">1A</text>
<text x="211.3" y="98.8">2A</text>
<text x="58.9" y="107.4">STEP</text>
<text x="58.9" y="104.6">SLEEP</text>
<text x="71.2" y="107.4">VDD</text>
<text x="73.5" y="104.6">1B</text>
<text x="196.7" y="107.4">STEP</text>
<text x="196.7" y="104.6">SLEEP</text>
<text x="209" y="107.4">VDD</text>
<text x="211.3" y="104.6">1B</text>
<text x="58.9" y="110.3">DIR</text>
<text x="69.5" y="110.3">GND2</text>
<text x="196.7" y="110.3">DIR</text>
<text x="207.3" y="110.3">GND2</text>
<text x="101.7" y="139.2" transform="rotate(-90 101.7 139.2)">1</text>
<text x="104.6" y="139.2" transform="rotate(-90 104.6 139.2)">2</text>
<text x="236.6" y="139.2" transform="rotate(-90 236.6 139.2)">1</text>
<text x="239.5" y="139.2" transform="rotate(-90 239.5 139.2)">2</text>
<text x="61.8" y="147.6">EN</text>
<text x="72.1" y="147.6">VMOT</text>
<text x="196.7" y="147.6">EN</text>
<text x="207" y="147.6">VMOT</text>
<text x="61.8" y="150.5">MS1</text>
<text x="61.8" y="153.4">MS2</text>
<text x="73.5" y="150.5">GND1</text>
<text x="76.4" y="153.4">2B</text>
<text x="196.7" y="150.5">MS1</text>
<text x="196.7" y="153.4">MS2</text>
<text x="208.4" y="150.5">GND1</text>
<text x="211.3" y="153.4">2B</text>
<text x="61.8" y="156.2">MS3</text>
<text x="61.8" y="159.1">RST</text>
<text x="61.8" y="162">SLEEP</text>
<text x="76.4" y="162">1B</text>
<text x="76.4" y="159.1">1A</text>
<text x="76.4" y="156.2">2A</text>
<text x="196.7" y="156.2">MS3</text>
<text x="196.7" y="159.1">RST</text>
<text x="196.7" y="162">SLEEP</text>
<text x="211.3" y="162">1B</text>
<text x="211.3" y="159.1">1A</text>
<text x="211.3" y="156.2">2A</text>
<text x="61.8" y="164.8">STEP</text>
<text x="61.8" y="167.7">DIR</text>
<text x="72.4" y="167.7">GND2</text>
<text x="74.1" y="164.8">VDD</text>
<text x="196.7" y="164.8">STEP</text>
<text x="196.7" y="167.7">DIR</text>
<text x="207.3" y="167.7">GND2</text>
<text x="209" y="164.8">VDD</text>
</g>
<text font-size="2.5" x="172.3" y="194.6">Size</text>
<g font-size="2.1">
<text x="30.2" y="2.2">5</text>
<text x="84.7" y="2.2">4</text>
<text x="139.2" y="2.2">3</text>
<text x="193.8" y="2.2">2</text>
<text x="248.3" y="2.2">1</text>
<text x=".8" y="29.8">D</text>
<text x="276.3" y="29.8">D</text>
<text x=".8" y="80.1">C</text>
<text x="276.3" y="80.1">C</text>
<text x=".8" y="130.3">B</text>
<text x="276.3" y="130.3">B</text>
<text x=".8" y="180.5">A</text>
<text x="276.3" y="180.5">A</text>
<text x="30.2" y="206">5</text>
<text x="84.7" y="206">4</text>
<text x="139.2" y="206">3</text>
<text x="193.8" y="206">2</text>
<text x="248.3" y="206">1</text>
</g>
</svg>
